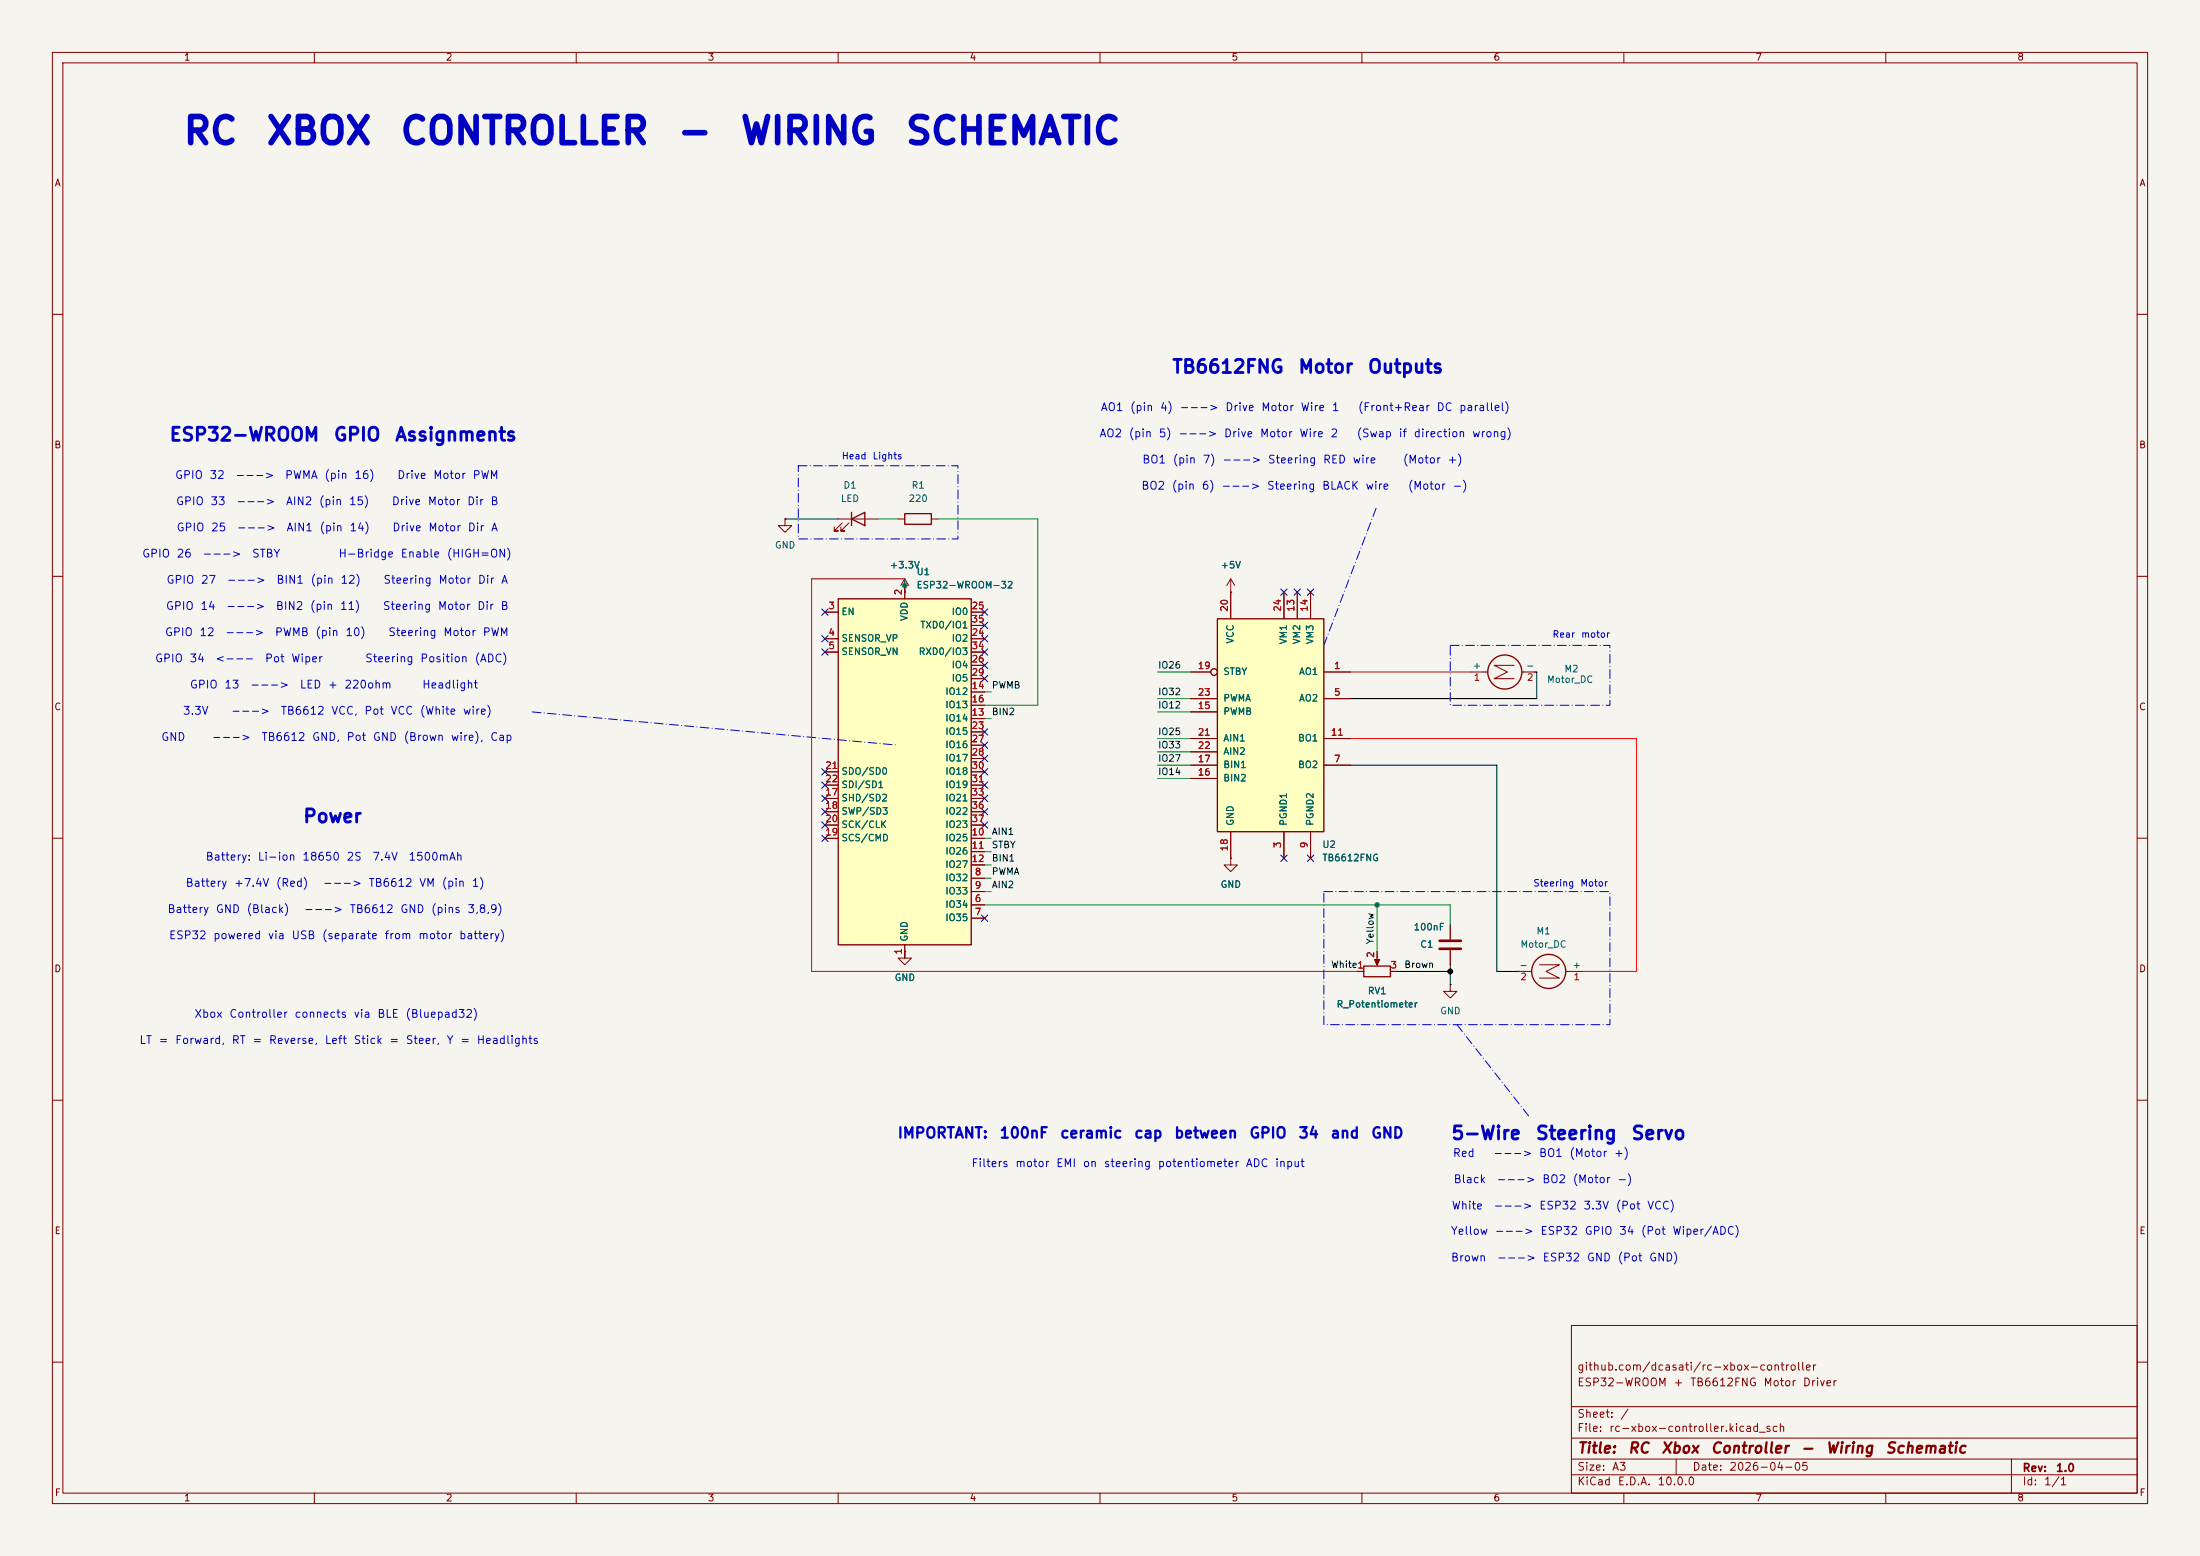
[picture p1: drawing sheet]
<svg xmlns="http://www.w3.org/2000/svg" width="420mm" height="297mm" viewBox="0 0 420 297" stroke-linecap="round" stroke-linejoin="round" font-family="sans-serif">
<path d="M0 0h420v297h-420z" fill="#f5f4ef" stroke="#f5f4ef" stroke-width=".19"/>
<g fill="none" stroke="#840000" stroke-width=".19">
<path d="M10 10h400v277h-400zM12 12h396v273h-396zM60 10v2M110 10v2M160 10v2M210 10v2M260 10v2M310 10v2M360 10v2M10 60h2M408 60h2M171.4 99.1h1.3"/>
<path d="M177.8 99.1h1.3M10 110h2M172.7 113h.1M172.7 110.5l-.7 1.3M172.7 110.5l.8 1.3M172.7 110.5v2.5M234.9 113h.1M234.9 110.5l-.7 1.3M234.9 110.5l.8 1.3M234.9 110.5v2.5M408 110h2M280.7 128.3h3.3"/>
<path d="M289.1 127h-3.9l2.6 1.3-2.6 1.2h3.9M290.5 128.3h2.9M10 160h2M408 160h2M234.9 163.8v1.3h1.3l-1.3 1.3-1.2-1.3h1.2M234.9 163.8h.1M10 210h2M408 210h2M300 253h108v32h-108zM10 260h2M300 278.5h108M300 274.5h108"/>
<path d="M300 268.5h108M320 278.5v3M384 278.5v6.5M408 260h2M60 285v2M110 285v2M160 285v2M210 285v2M260 285v2M300 281.5h108M310 285v2M360 285v2"/>
</g>
<g fill="none" stroke="#840000" stroke-width=".25">
<path d="M172.7 98h5.1v2.1h-5.1z"/>
<circle cx="287.3" cy="128.3" r="3.3"/>
</g>
<path d="M232.4 118.1h20.3v40.7h-20.3z" fill="#ffffc2"/>
<path d="M232.4 118.1h20.3v40.7h-20.3z" fill="none" stroke="#840000" stroke-width=".25"/>
<g fill="none" stroke="#840000" stroke-width=".19">
<path d="M234.9 113v5.1M245.1 113v5.1M247.6 113v5.1M250.2 113v5.1M227.3 128.3h3.8M227.3 133.4h5.1M227.3 135.9h5.1M252.7 128.3h5.1M252.7 133.4h5.1M227.3 146.1h5.1M227.3 141h5.1M227.3 148.6h5.1"/>
<path d="M227.3 143.5h5.1M234.9 158.8v5M245.1 158.8v5M250.2 158.8v5M252.7 146.1h5.1M252.7 141h5.1"/>
<circle cx="231.8" cy="128.3" r=".63"/>
</g>
<path d="M160 114.3h25.4v66h-25.4z" fill="#ffffc2"/>
<g fill="none" stroke="#840000" stroke-width=".25">
<path d="M162.6 99.1l2.5-1.3v2.5zM162.6 97.8v2.5M160 114.3h25.4v66h-25.4zM260.3 184.4h5.1v2h-5.1z"/>
<circle cx="295.7" cy="185.4" r="3.3"/>
</g>
<g fill="none" stroke="#840000" stroke-width=".19">
<path d="M149.9 99.1v1.2h1.2l-1.2 1.3-1.3-1.3h1.3M149.9 99.1h.1M160 99.1h7.6M160.8 99.8l-1.5 1.5h.7h-.7v-.7M162.1 99.8l-1.6 1.5h.8h-.8v-.7M157.5 116.8h2.5M172.7 113h.1M172.7 111.8v2.5M185.4 116.8h2.6M185.4 119.4h2.6M234.9 113h.1M234.9 113v5.1"/>
<path d="M245.1 113v5.1M247.6 113v5.1M250.2 113v5.1M157.5 121.9h2.5M157.5 124.5h2.5M185.4 121.9h2.6M185.4 124.5h2.6M185.4 137.2h2.6M185.4 132.1h2.6M185.4 134.6h2.6M185.4 139.7h2.6M185.4 127h2.6"/>
<path d="M185.4 129.5h2.6M227.3 128.3h3.8M227.3 133.4h5.1M227.3 135.9h5.1M252.7 128.3h5.1M252.7 133.4h5.1M157.5 152.4h2.5M157.5 154.9h2.5M157.5 157.5h2.5M157.5 147.3h2.5M157.5 149.9h2.5M185.4 152.4h2.6"/>
<path d="M185.4 154.9h2.6M185.4 157.5h2.6M185.4 147.3h2.6M185.4 149.9h2.6M185.4 142.2h2.6M185.4 144.8h2.6M227.3 146.1h5.1M227.3 141h5.1M227.3 148.6h5.1M227.3 143.5h5.1M234.9 158.8v5M245.1 158.8v5"/>
<path d="M250.2 158.8v5M252.7 146.1h5.1M252.7 141h5.1M157.5 160h2.5M185.4 172.7h2.6M185.4 175.3h2.6M185.4 167.6h2.6M185.4 170.2h2.6M185.4 160h2.6M185.4 162.6h2.6M185.4 165.1h2.6M234.9 163.8h.1"/>
<path d="M276.9 176.5v2.8M172.7 180.3v2.6h-1.3l1.3 1.3 1.3-1.3h-1.3v-1.3M172.7 181.6h.1M259.1 185.4h1.2M262.9 181.6v2.3M265.4 185.4h1.3M276.9 188v1.2h1.2l-1.2 1.3-1.3-1.3h1.3M276.9 188h.1M276.9 181.4v2.8M289.6 185.4h2.8M293.9 184.2h3.8l-2.6 1.2 2.6 1.3h-3.8M298.9 185.4h3.4"/>
<circle cx="231.8" cy="128.3" r=".63"/>
</g>
<path d="M262.4 183.1h1l-.5 1.2z" fill="#840000" stroke="#840000" stroke-width=".19"/>
<path d="M274.8 179.6h4.1M274.8 181.1h4.1" fill="none" stroke="#840000" stroke-width=".51"/>
<path d="M152.4 88.9h30.5v14h-30.5zM101.6 135.9l69.8 6.3M252.7 123.2l10.2-26.7M276.9 123.2h30.4v11.4h-30.4zM252.7 170.2h54.6v25.4h-54.6zM278.1 195.6l14 17.8" fill="none" stroke="#0000c2" stroke-width=".19" stroke-dasharray="1.7 .6 0 .6"/>
<path d="M172.7 110.5h-17.8v74.9h104.2M257.8 128.3h22.9M257.8 141h54.6v44.4h-10.1" fill="none" stroke="#f00" stroke-width=".19"/>
<g fill="none" stroke="#009600" stroke-width=".19">
<path d="M167.6 99.1h3.8M179.1 99.1h19v35.5h-10.1M172.7 110.5v2.5M188 137.2h1.2M188 132.1h1.2M221 135.9h6.3M221 133.4h6.3M221 128.3h6.3M221 146.1h6.3M221 141h6.3M221 143.5h6.3M221 148.6h6.3"/>
<path d="M188 172.7h88.9v3.8M188 170.2h1.2M188 167.6h1.2M188 162.6h1.2M188 160h1.2M188 165.1h1.2M262.9 172.7v8.9M172.7 181.6v1.3"/>
</g>
<path d="M149.9 99.1h10.1M293.4 128.3v5.1h-35.6M257.8 146.1h27.9v39.3h3.9M266.7 185.4h10.2M276.9 184.2v3.8" fill="none" stroke="#000" stroke-width=".19"/>
<g fill="none" stroke="#000084" stroke-width=".19">
<path d="M156.9 116.2l1.2 1.2M158.1 116.2l-1.2 1.2M187.4 116.2l1.2 1.2M187.4 118.8l1.2 1.2M188.6 118.8l-1.2 1.2M188.6 116.2l-1.2 1.2M244.5 112.4l1.2 1.2M245.7 112.4l-1.2 1.2M247 112.4l1.3 1.2M248.3 112.4l-1.3 1.2M249.6 112.4l1.2 1.2M250.8 112.4l-1.2 1.2"/>
<path d="M156.9 121.3l1.2 1.2M156.9 123.9l1.2 1.2M158.1 121.3l-1.2 1.2M158.1 123.9l-1.2 1.2M187.4 128.9l1.2 1.2M187.4 126.4l1.2 1.2M187.4 123.9l1.2 1.2M187.4 139.1l1.2 1.2M187.4 121.3l1.2 1.2M188.6 128.9l-1.2 1.2M188.6 123.9l-1.2 1.2M188.6 126.4l-1.2 1.2"/>
<path d="M188.6 121.3l-1.2 1.2M188.6 139.1l-1.2 1.2M156.9 159.4l1.2 1.2M156.9 149.3l1.2 1.2M156.9 154.3l1.2 1.2M156.9 146.7l1.2 1.2M156.9 151.8l1.2 1.2M156.9 156.9l1.2 1.2M158.1 159.4l-1.2 1.2M158.1 149.3l-1.2 1.2M158.1 154.3l-1.2 1.2M158.1 146.7l-1.2 1.2"/>
<path d="M158.1 151.8l-1.2 1.2M158.1 156.9l-1.2 1.2M187.4 156.9l1.2 1.2M187.4 141.6l1.2 1.2M187.4 151.8l1.2 1.2M187.4 144.2l1.2 1.2M187.4 146.7l1.2 1.2M187.4 154.3l1.2 1.2M187.4 149.3l1.2 1.2M188.6 156.9l-1.2 1.2M188.6 141.6l-1.2 1.2M188.6 151.8l-1.2 1.2"/>
<path d="M188.6 144.2l-1.2 1.2M188.6 146.7l-1.2 1.2M188.6 154.3l-1.2 1.2M188.6 149.3l-1.2 1.2M187.4 174.7l1.2 1.2M188.6 174.7l-1.2 1.2M244.5 163.2l1.2 1.2M245.7 163.2l-1.2 1.2M249.6 163.2l1.2 1.2M250.8 163.2l-1.2 1.2"/>
</g>
<g fill="#009600" stroke="#009600" stroke-width=".19">
<circle cx="172.7" cy="111.8" r=".46"/>
<circle cx="262.9" cy="172.7" r=".46"/>
</g>
<circle cx="276.9" cy="185.4" r=".46" fill="#000" stroke="#000" stroke-width=".19"/>
<g font-size="5" fill="#0000c2">
<text x="34.7" y="28.8">RC</text>
<text x="50.5" y="28.8">XBOX</text>
<text x="76.1" y="28.8">CONTROLLER</text>
<text x="129" y="28.8">-</text>
<text x="141" y="28.8">WIRING</text>
<text x="172.6" y="28.8">SCHEMATIC</text>
</g>
<g font-size="2.5" fill="#0000c2">
<text x="223.6" y="71.9">TB6612FNG</text>
<text x="247.7" y="71.9">Motor</text>
<text x="261" y="71.9">Outputs</text>
<text x="32.2" y="84.8">ESP32-WROOM</text>
<text x="63.5" y="84.8">GPIO</text>
<text x="75.3" y="84.8">Assignments</text>
<text x="57.7" y="157.7">Power</text>
<text x="276.9" y="218.2">5-Wire</text>
<text x="293" y="218.2">Steering</text>
<text x="311.3" y="218.2">Servo</text>
</g>
<g font-size="2" fill="#0000c2">
<text x="171.2" y="217.8">IMPORTANT:</text>
<text x="190.7" y="217.8">100nF</text>
<text x="202.2" y="217.8">ceramic</text>
<text x="216.4" y="217.8">cap</text>
<text x="224" y="217.8">between</text>
<text x="238.4" y="217.8">GPIO</text>
<text x="247.7" y="217.8">34</text>
<text x="253.9" y="217.8">and</text>
<text x="261.6" y="217.8">GND</text>
</g>
<g font-size="2" fill="#840000">
<text x="301" y="277.9">Title:</text>
<text x="310.6" y="277.9">RC</text>
<text x="317" y="277.9">Xbox</text>
<text x="326.4" y="277.9">Controller</text>
<text x="343.6" y="277.9">-</text>
<text x="348.4" y="277.9">Wiring</text>
<text x="359.8" y="277.9">Schematic</text>
</g>
<g font-size="1.5" fill="#0000c2">
<text x="209.8" y="83.8">AO2</text>
<text x="210" y="78.8">AO1</text>
<text x="215.4" y="83.8">(pin</text>
<text x="215.6" y="78.8">(pin</text>
<text x="221.1" y="83.8">5)</text>
<text x="221.3" y="78.8">4)</text>
<text x="224.8" y="83.8">---&gt;</text>
<text x="225.1" y="78.8">---&gt;</text>
<text x="233.5" y="83.8">Drive</text>
<text x="233.8" y="78.8">Drive</text>
<text x="240.4" y="83.8">Motor</text>
<text x="240.7" y="78.8">Motor</text>
<text x="247.9" y="83.8">Wire</text>
<text x="248.2" y="78.8">Wire</text>
<text x="253.9" y="83.8">2</text>
<text x="254.1" y="78.8">1</text>
<text x="258.9" y="83.8">(Swap</text>
<text x="259.1" y="78.8">(Front+Rear</text>
<text x="266.9" y="83.8">if</text>
<text x="269.8" y="83.8">direction</text>
<text x="274.1" y="78.8">DC</text>
<text x="278.4" y="78.8">parallel)</text>
<text x="280.9" y="83.8">wrong)</text>
<text x="217.9" y="88.8">BO1</text>
<text x="223.7" y="88.8">(pin</text>
<text x="229.5" y="88.8">7)</text>
<text x="233.2" y="88.8">---&gt;</text>
<text x="241.9" y="88.8">Steering</text>
<text x="252.4" y="88.8">RED</text>
<text x="258.1" y="88.8">wire</text>
<text x="267.7" y="88.8">(Motor</text>
<text x="276.2" y="88.8">+)</text>
<text x="33.3" y="91.8">GPIO</text>
<text x="39.9" y="91.8">32</text>
<text x="44.8" y="91.8">---&gt;</text>
<text x="54.3" y="91.8">PWMA</text>
<text x="61.8" y="91.8">(pin</text>
<text x="67.5" y="91.8">16)</text>
<text x="75.7" y="91.8">Drive</text>
<text x="82.6" y="91.8">Motor</text>
<text x="90.1" y="91.8">PWM</text>
<text x="217.8" y="93.8">BO2</text>
<text x="223.6" y="93.8">(pin</text>
<text x="229.3" y="93.8">6)</text>
<text x="233" y="93.8">---&gt;</text>
<text x="241.8" y="93.8">Steering</text>
<text x="252.3" y="93.8">BLACK</text>
<text x="260.6" y="93.8">wire</text>
<text x="268.6" y="93.8">(Motor</text>
<text x="277.2" y="93.8">-)</text>
<text x="33.5" y="96.8">GPIO</text>
<text x="33.6" y="101.8">GPIO</text>
<text x="40.1" y="96.8">33</text>
<text x="40.2" y="101.8">25</text>
<text x="45" y="96.8">---&gt;</text>
<text x="45.1" y="101.8">---&gt;</text>
<text x="54.5" y="96.8">AIN2</text>
<text x="54.6" y="101.8">AIN1</text>
<text x="60.8" y="96.8">(pin</text>
<text x="60.9" y="101.8">(pin</text>
<text x="66.5" y="96.8">15)</text>
<text x="66.6" y="101.8">14)</text>
<text x="74.7" y="96.8">Drive</text>
<text x="74.8" y="101.8">Drive</text>
<text x="81.5" y="96.8">Motor</text>
<text x="81.7" y="101.8">Motor</text>
<text x="89.1" y="96.8">Dir</text>
<text x="89.2" y="101.8">Dir</text>
<text x="93.5" y="96.8">B</text>
<text x="93.6" y="101.8">A</text>
<text x="27" y="106.8">GPIO</text>
<text x="33.6" y="106.8">26</text>
<text x="38.5" y="106.8">---&gt;</text>
<text x="48" y="106.8">STBY</text>
<text x="64.5" y="106.8">H-Bridge</text>
<text x="76.4" y="106.8">Enable</text>
<text x="85.2" y="106.8">(HIGH=ON)</text>
<text x="31.7" y="111.8">GPIO</text>
<text x="38.2" y="111.8">27</text>
<text x="43.2" y="111.8">---&gt;</text>
<text x="52.6" y="111.8">BIN1</text>
<text x="59.2" y="111.8">(pin</text>
<text x="64.9" y="111.8">12)</text>
<text x="73.1" y="111.8">Steering</text>
<text x="83.6" y="111.8">Motor</text>
<text x="91.1" y="111.8">Dir</text>
<text x="95.5" y="111.8">A</text>
<text x="31.5" y="116.8">GPIO</text>
<text x="38.1" y="116.8">14</text>
<text x="43" y="116.8">---&gt;</text>
<text x="52.5" y="116.8">BIN2</text>
<text x="59" y="116.8">(pin</text>
<text x="64.8" y="116.8">11)</text>
<text x="73" y="116.8">Steering</text>
<text x="83.5" y="116.8">Motor</text>
<text x="91" y="116.8">Dir</text>
<text x="95.4" y="116.8">B</text>
<text x="31.4" y="121.8">GPIO</text>
<text x="38" y="121.8">12</text>
<text x="42.9" y="121.8">---&gt;</text>
<text x="52.4" y="121.8">PWMB</text>
<text x="60.1" y="121.8">(pin</text>
<text x="65.8" y="121.8">10)</text>
<text x="74" y="121.8">Steering</text>
<text x="84.5" y="121.8">Motor</text>
<text x="92" y="121.8">PWM</text>
<text x="29.5" y="126.8">GPIO</text>
<text x="36.1" y="126.8">34</text>
<text x="36.1" y="131.8">GPIO</text>
<text x="41" y="126.8">&lt;---</text>
<text x="42.7" y="131.8">13</text>
<text x="47.6" y="131.8">---&gt;</text>
<text x="50.5" y="126.8">Pot</text>
<text x="55.5" y="126.8">Wiper</text>
<text x="57.1" y="131.8">LED</text>
<text x="62.5" y="131.8">+</text>
<text x="65.6" y="131.8">220ohm</text>
<text x="69.6" y="126.8">Steering</text>
<text x="80.1" y="126.8">Position</text>
<text x="80.5" y="131.8">Headlight</text>
<text x="90.5" y="126.8">(ADC)</text>
<text x="34.8" y="136.8">3.3V</text>
<text x="44" y="136.8">---&gt;</text>
<text x="53.5" y="136.8">TB6612</text>
<text x="63.1" y="136.8">VCC,</text>
<text x="69.4" y="136.8">Pot</text>
<text x="74.4" y="136.8">VCC</text>
<text x="80" y="136.8">(White</text>
<text x="88.3" y="136.8">wire)</text>
<text x="30.7" y="141.8">GND</text>
<text x="40.3" y="141.8">---&gt;</text>
<text x="49.8" y="141.8">TB6612</text>
<text x="59.5" y="141.8">GND,</text>
<text x="66" y="141.8">Pot</text>
<text x="71.1" y="141.8">GND</text>
<text x="76.9" y="141.8">(Brown</text>
<text x="85.9" y="141.8">wire),</text>
<text x="93.5" y="141.8">Cap</text>
<text x="39.1" y="164.6">Battery:</text>
<text x="49.1" y="164.6">Li-ion</text>
<text x="57.6" y="164.6">18650</text>
<text x="66" y="164.6">2S</text>
<text x="71" y="164.6">7.4V</text>
<text x="77.9" y="164.6">1500mAh</text>
<text x="35.3" y="169.6">Battery</text>
<text x="44.5" y="169.6">+7.4V</text>
<text x="52.6" y="169.6">(Red)</text>
<text x="61.5" y="169.6">---&gt;</text>
<text x="70.2" y="169.6">TB6612</text>
<text x="79.9" y="169.6">VM</text>
<text x="84.2" y="169.6">(pin</text>
<text x="89.9" y="169.6">1)</text>
<text x="31.9" y="174.6">Battery</text>
<text x="32.1" y="179.6">ESP32</text>
<text x="40.6" y="179.6">powered</text>
<text x="41.1" y="174.6">GND</text>
<text x="47" y="174.6">(Black)</text>
<text x="51" y="179.6">via</text>
<text x="55.5" y="179.6">USB</text>
<text x="57.9" y="174.6">---&gt;</text>
<text x="61.3" y="179.6">(separate</text>
<text x="66.6" y="174.6">TB6612</text>
<text x="73.3" y="179.6">from</text>
<text x="76.3" y="174.6">GND</text>
<text x="79.7" y="179.6">motor</text>
<text x="82.2" y="174.6">(pins</text>
<text x="87.5" y="179.6">battery)</text>
<text x="89.1" y="174.6">3,8,9)</text>
<text x="37" y="194.6">Xbox</text>
<text x="43.7" y="194.6">Controller</text>
<text x="56.1" y="194.6">connects</text>
<text x="67.4" y="194.6">via</text>
<text x="71.9" y="194.6">BLE</text>
<text x="77.3" y="194.6">(Bluepad32)</text>
<text x="26.5" y="199.6">LT</text>
<text x="30.2" y="199.6">=</text>
<text x="33.3" y="199.6">Forward,</text>
<text x="44.1" y="199.6">RT</text>
<text x="48.1" y="199.6">=</text>
<text x="51.2" y="199.6">Reverse,</text>
<text x="61.9" y="199.6">Left</text>
<text x="67.4" y="199.6">Stick</text>
<text x="74.2" y="199.6">=</text>
<text x="77.3" y="199.6">Steer,</text>
<text x="85.1" y="199.6">Y</text>
<text x="87.7" y="199.6">=</text>
<text x="90.9" y="199.6">Headlights</text>
<text x="277.2" y="221.2">Red</text>
<text x="285" y="221.2">---&gt;</text>
<text x="293.7" y="221.2">BO1</text>
<text x="299.5" y="221.2">(Motor</text>
<text x="308" y="221.2">+)</text>
<text x="185.3" y="223.1">Filters</text>
<text x="193.7" y="223.1">motor</text>
<text x="201.5" y="223.1">EMI</text>
<text x="206.6" y="223.1">on</text>
<text x="210.6" y="223.1">steering</text>
<text x="220.9" y="223.1">potentiometer</text>
<text x="237.7" y="223.1">ADC</text>
<text x="243.3" y="223.1">input</text>
<text x="277.4" y="226.2">Black</text>
<text x="285.6" y="226.2">---&gt;</text>
<text x="294.3" y="226.2">BO2</text>
<text x="300.1" y="226.2">(Motor</text>
<text x="308.6" y="226.2">-)</text>
<text x="277" y="231.2">White</text>
<text x="285" y="231.2">---&gt;</text>
<text x="293.7" y="231.2">ESP32</text>
<text x="302.2" y="231.2">3.3V</text>
<text x="308.3" y="231.2">(Pot</text>
<text x="314.3" y="231.2">VCC)</text>
<text x="276.9" y="236.1">Yellow</text>
<text x="285.2" y="236.1">---&gt;</text>
<text x="294" y="236.1">ESP32</text>
<text x="302.4" y="236.1">GPIO</text>
<text x="309" y="236.1">34</text>
<text x="313.1" y="236.1">(Pot</text>
<text x="319.2" y="236.1">Wiper/ADC)</text>
<text x="276.9" y="241.1">Brown</text>
<text x="285.6" y="241.1">---&gt;</text>
<text x="294.4" y="241.1">ESP32</text>
<text x="302.8" y="241.1">GND</text>
<text x="308.7" y="241.1">(Pot</text>
<text x="314.7" y="241.1">GND)</text>
</g>
<g font-size="1.5" fill="#840000">
<text x="301" y="262">github.com/dcasati/rc-xbox-controller</text>
<text x="301" y="265">ESP32-WROOM</text>
<text x="319.4" y="265">+</text>
<text x="322.5" y="265">TB6612FNG</text>
<text x="336.5" y="265">Motor</text>
<text x="344" y="265">Driver</text>
<text x="301" y="273.7">File:</text>
<text x="301" y="271">Sheet:</text>
<text x="307.1" y="273.7">rc-xbox-controller.kicad_sch</text>
<text x="309.2" y="271">/</text>
<text x="301" y="281.1">Size:</text>
<text x="307.6" y="281.1">A3</text>
<text x="323" y="281.1">Date:</text>
<text x="330" y="281.1">2026-04-05</text>
<text x="386" y="281.3">Rev:</text>
<text x="392.4" y="281.3">1.0</text>
<text x="301" y="283.9">KiCad</text>
<text x="308.7" y="283.9">E.D.A.</text>
<text x="316.3" y="283.9">10.0.0</text>
<text x="386" y="283.9">Id:</text>
<text x="390.1" y="283.9">1/1</text>
</g>
<g font-size="1.3" fill="#840000">
<text x="35" y="11.9">1</text>
<text x="85" y="11.9">2</text>
<text x="135" y="11.9">3</text>
<text x="185" y="11.9">4</text>
<text x="235" y="11.9">5</text>
<text x="285" y="11.9">6</text>
<text x="335" y="11.9">7</text>
<text x="385" y="11.9">8</text>
<text x="10.3" y="35.9">A</text>
<text x="408.3" y="35.9">A</text>
<text x="10.3" y="85.9">B</text>
<text x="408.2" y="85.9">B</text>
<text x="10.3" y="135.9">C</text>
<text x="408.2" y="135.9">C</text>
<text x="10.3" y="185.9">D</text>
<text x="408.2" y="185.9">D</text>
<text x="10.3" y="235.9">E</text>
<text x="408.3" y="235.9">E</text>
<text x="10.3" y="285.9">F</text>
<text x="35" y="286.9">1</text>
<text x="85" y="286.9">2</text>
<text x="135" y="286.9">3</text>
<text x="185" y="286.9">4</text>
<text x="235" y="286.9">5</text>
<text x="285" y="286.9">6</text>
<text x="335" y="286.9">7</text>
<text x="385" y="286.9">8</text>
<text x="408.3" y="285.9">F</text>
</g>
<g font-size="1.3" fill="#0000c2">
<text x="160.6" y="88">Head</text>
<text x="166.5" y="88">Lights</text>
<text x="296.3" y="122">Rear</text>
<text x="301.7" y="122">motor</text>
<text x="292.6" y="169.5">Steering</text>
<text x="301.6" y="169.5">Motor</text>
</g>
<g font-size="1.3" fill="#006464">
<text x="160.9" y="93.6">D1</text>
<text x="173.9" y="93.6">R1</text>
<text x="160.4" y="96.1">LED</text>
<text x="173.3" y="96.1">220</text>
<text x="147.8" y="105">GND</text>
<text x="169.8" y="108.8">+3.3V</text>
<text x="174.9" y="112.6">ESP32-WROOM-32</text>
<text x="174.9" y="110.1">U1</text>
<text x="232.9" y="108.8">+5V</text>
<text x="160.5" y="117.7">EN</text>
<text x="173.6" y="118.6" transform="rotate(-90 173.6 118.6)">VDD</text>
<text x="181.6" y="117.7">IO0</text>
<text x="160.5" y="122.8">SENSOR_VP</text>
<text x="160.5" y="125.3">SENSOR_VN</text>
<text x="175.3" y="125.3">RXD0/IO3</text>
<text x="175.6" y="120.2">TXD0/IO1</text>
<text x="181.6" y="122.8">IO2</text>
<text x="235.8" y="123" transform="rotate(-90 235.8 123)">VCC</text>
<text x="246" y="123.1" transform="rotate(-90 246 123.1)">VM1</text>
<text x="248.5" y="123.1" transform="rotate(-90 248.5 123.1)">VM2</text>
<text x="251.1" y="123.1" transform="rotate(-90 251.1 123.1)">VM3</text>
<text x="181.6" y="127.9">IO4</text>
<text x="181.6" y="130.4">IO5</text>
<text x="233.4" y="129.1">STBY</text>
<text x="247.9" y="129.1">AO1</text>
<text x="281.1" y="128">+</text>
<text x="291.2" y="128">-</text>
<text x="295.2" y="130.7">Motor_DC</text>
<text x="298.5" y="128.6">M2</text>
<text x="180.4" y="132.9">IO12</text>
<text x="180.4" y="135.5">IO13</text>
<text x="233.4" y="136.8">PWMB</text>
<text x="233.4" y="134.2">PWMA</text>
<text x="247.9" y="134.2">AO2</text>
<text x="180.4" y="138">IO14</text>
<text x="180.4" y="140.6">IO15</text>
<text x="180.4" y="143.1">IO16</text>
<text x="233.4" y="141.8">AIN1</text>
<text x="247.7" y="141.8">BO1</text>
<text x="160.5" y="148.2">SDO/SD0</text>
<text x="180.4" y="145.6">IO17</text>
<text x="180.4" y="148.2">IO18</text>
<text x="233.4" y="149.5">BIN2</text>
<text x="233.4" y="146.9">BIN1</text>
<text x="233.4" y="144.4">AIN2</text>
<text x="247.7" y="146.9">BO2</text>
<text x="160.5" y="153.3">SHD/SD2</text>
<text x="160.5" y="155.8">SWP/SD3</text>
<text x="160.5" y="150.7">SDI/SD1</text>
<text x="180.4" y="150.7">IO19</text>
<text x="180.4" y="153.3">IO21</text>
<text x="180.4" y="155.8">IO22</text>
<text x="160.5" y="160.9">SCS/CMD</text>
<text x="160.5" y="158.3">SCK/CLK</text>
<text x="180.4" y="160.9">IO25</text>
<text x="180.4" y="158.3">IO23</text>
<text x="235.8" y="157.7" transform="rotate(-90 235.8 157.7)">GND</text>
<text x="246" y="157.7" transform="rotate(-90 246 157.7)">PGND1</text>
<text x="251.1" y="157.7" transform="rotate(-90 251.1 157.7)">PGND2</text>
<text x="180.4" y="163.4">IO26</text>
<text x="180.4" y="166">IO27</text>
<text x="252.3" y="164.7">TB6612FNG</text>
<text x="252.3" y="162.2">U2</text>
<text x="180.4" y="173.6">IO34</text>
<text x="180.4" y="168.5">IO32</text>
<text x="180.4" y="171">IO33</text>
<text x="232.9" y="169.8">GND</text>
<text x="173.6" y="179.8" transform="rotate(-90 173.6 179.8)">GND</text>
<text x="180.4" y="176.1">IO35</text>
<text x="269.8" y="177.9">100nF</text>
<text x="293.2" y="178.7">M1</text>
<text x="271" y="181.2">C1</text>
<text x="289.9" y="185.2">-</text>
<text x="290.2" y="181.2">Motor_DC</text>
<text x="300.1" y="185.2">+</text>
<text x="170.7" y="187.6">GND</text>
<text x="261" y="190.1">RV1</text>
<text x="255" y="192.6">R_Potentiometer</text>
<text x="274.8" y="193.9">GND</text>
</g>
<g font-size="1.3" fill="#a90000">
<text x="172.5" y="113.7" transform="rotate(-90 172.5 113.7)">2</text>
<text x="158" y="116.6">3</text>
<text x="185.4" y="116.6">25</text>
<text x="185.4" y="119.1">35</text>
<text x="234.7" y="116.9" transform="rotate(-90 234.7 116.9)">20</text>
<text x="244.9" y="116.9" transform="rotate(-90 244.9 116.9)">24</text>
<text x="247.4" y="116.9" transform="rotate(-90 247.4 116.9)">13</text>
<text x="249.9" y="116.9" transform="rotate(-90 249.9 116.9)">14</text>
<text x="158" y="121.7">4</text>
<text x="158" y="124.2">5</text>
<text x="185.4" y="121.7">24</text>
<text x="185.4" y="124.2">34</text>
<text x="185.4" y="131.8">14</text>
<text x="185.4" y="126.7">26</text>
<text x="185.4" y="129.3">29</text>
<text x="228.6" y="128">19</text>
<text x="254.6" y="128">1</text>
<text x="281.2" y="130.3">1</text>
<text x="291.4" y="130.3">2</text>
<text x="185.4" y="136.9">13</text>
<text x="185.4" y="134.4">16</text>
<text x="228.6" y="135.6">15</text>
<text x="228.6" y="133.1">23</text>
<text x="254.6" y="133.1">5</text>
<text x="185.4" y="139.4">23</text>
<text x="185.4" y="142">27</text>
<text x="228.6" y="140.7">21</text>
<text x="228.6" y="143.3">22</text>
<text x="254" y="140.7">11</text>
<text x="157.4" y="147.1">21</text>
<text x="157.4" y="149.6">22</text>
<text x="185.4" y="144.5">28</text>
<text x="185.4" y="147.1">30</text>
<text x="185.4" y="149.6">31</text>
<text x="228.6" y="148.3">16</text>
<text x="228.6" y="145.8">17</text>
<text x="254.6" y="145.8">7</text>
<text x="157.4" y="152.1">17</text>
<text x="157.4" y="154.7">18</text>
<text x="185.4" y="152.1">33</text>
<text x="185.4" y="154.7">36</text>
<text x="157.4" y="159.8">19</text>
<text x="157.4" y="157.2">20</text>
<text x="185.4" y="159.8">10</text>
<text x="185.4" y="157.2">37</text>
<text x="244.9" y="162" transform="rotate(-90 244.9 162)">3</text>
<text x="249.9" y="162" transform="rotate(-90 249.9 162)">9</text>
<text x="185.4" y="162.3">11</text>
<text x="185.4" y="164.8">12</text>
<text x="186" y="167.4">8</text>
<text x="234.7" y="162.6" transform="rotate(-90 234.7 162.6)">18</text>
<text x="186" y="172.5">6</text>
<text x="186" y="169.9">9</text>
<text x="186" y="175">7</text>
<text x="172.5" y="182.3" transform="rotate(-90 172.5 182.3)">1</text>
<text x="259" y="185.2">1</text>
<text x="262.6" y="183" transform="rotate(-90 262.6 183)">2</text>
<text x="265.4" y="185.2">3</text>
<text x="290.1" y="187.4">2</text>
<text x="300.3" y="187.4">1</text>
</g>
<g font-size="1.3" fill="#0f0f0f">
<text x="189.2" y="131.7">PWMB</text>
<text x="221" y="127.9">IO26</text>
<text x="189.2" y="136.8">BIN2</text>
<text x="221" y="135.5">IO12</text>
<text x="221" y="133">IO32</text>
<text x="221" y="140.6">IO25</text>
<text x="221" y="143.2">IO33</text>
<text x="221" y="145.7">IO27</text>
<text x="221" y="148.2">IO14</text>
<text x="189.2" y="159.7">AIN1</text>
<text x="189.2" y="162.2">STBY</text>
<text x="189.2" y="167.3">PWMA</text>
<text x="189.2" y="164.8">BIN1</text>
<text x="189.2" y="169.8">AIN2</text>
<text x="254" y="185.1">White1</text>
<text x="262.5" y="180.3" transform="rotate(-90 262.5 180.3)">Yellow</text>
<text x="268" y="185.1">Brown</text>
</g>
</svg>
